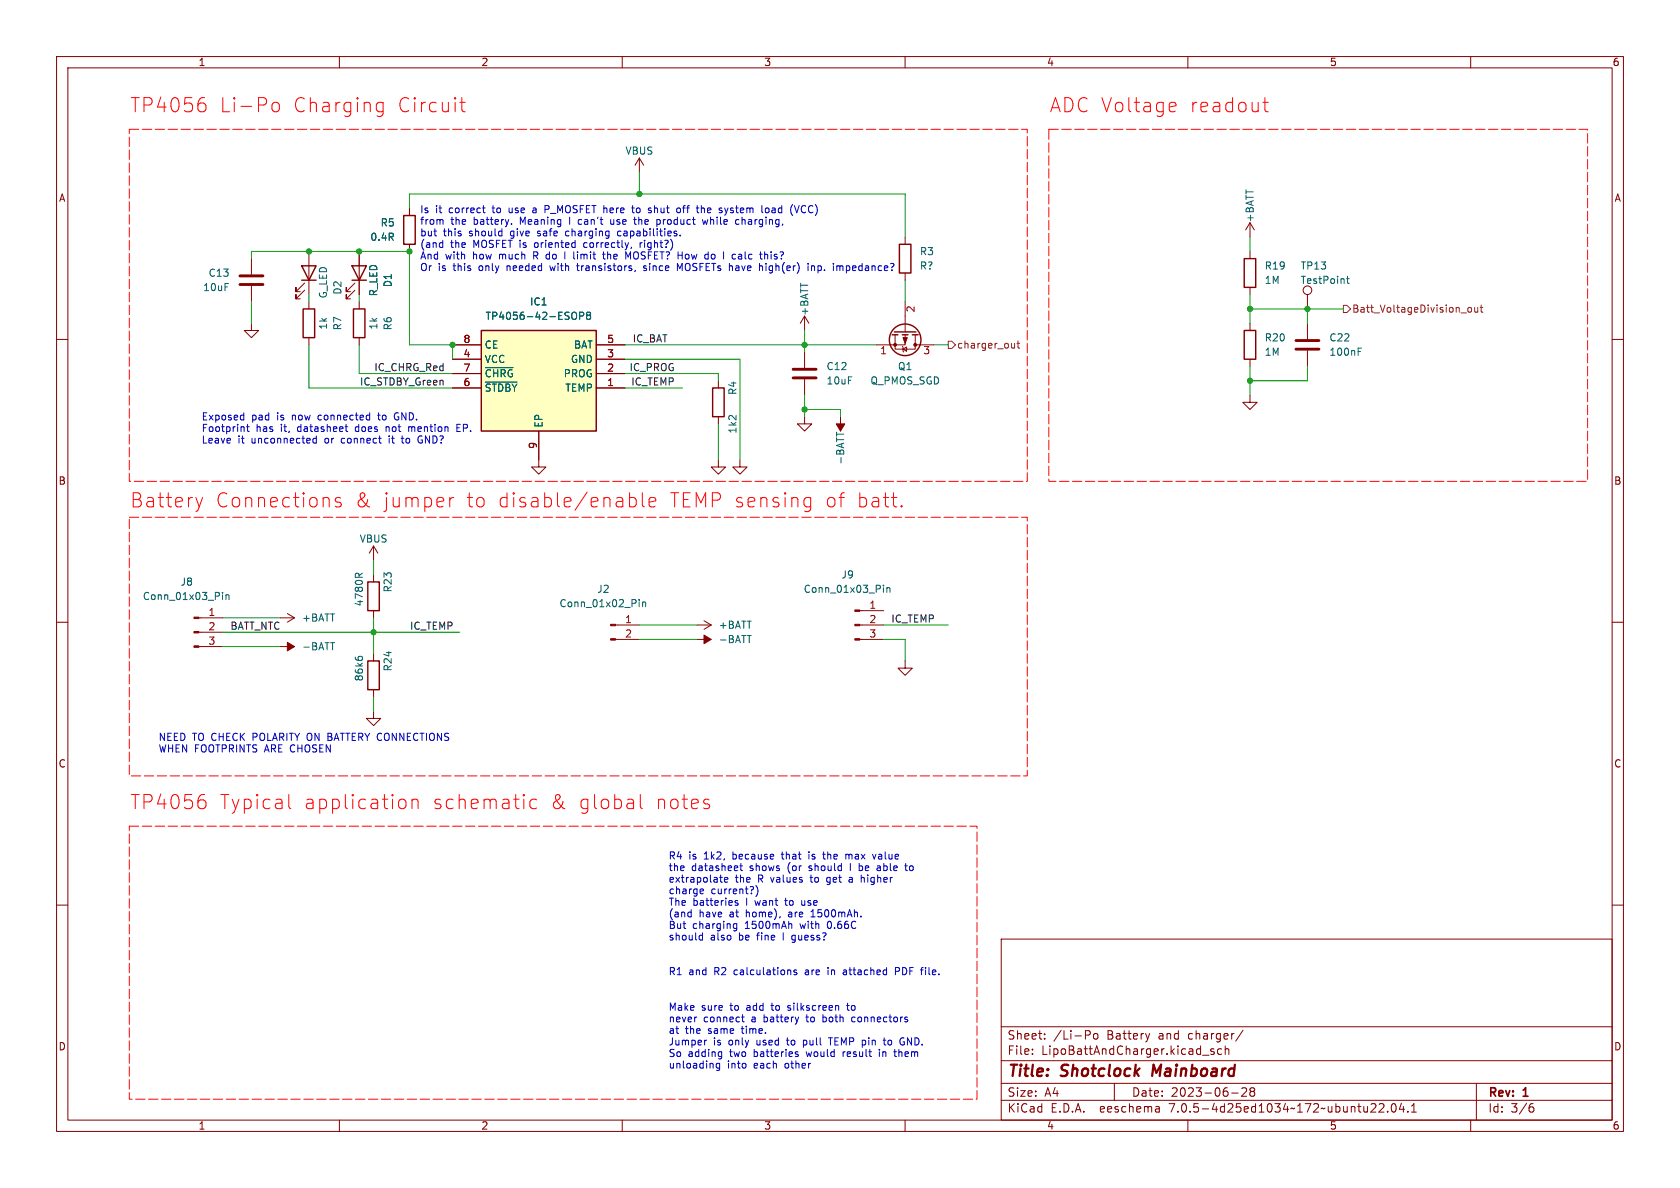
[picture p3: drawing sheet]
<svg xmlns="http://www.w3.org/2000/svg" width="297mm" height="210mm" viewBox="0 0 297 210" stroke-linecap="round" stroke-linejoin="round" font-family="sans-serif">
<g fill="none" stroke="#840000" stroke-width=".18">
<path d="M10 10h277v190h-277zM12 12h273v186h-273zM60 10v2M110 10v2M160 10v2M210 10v2M260 10v2M72.4 36.8v1.3M113 27.9l.8 1.3M113 27.9v2.6M113 27.9l-.7 1.3M221 39.4v2.5"/>
<path d="M221 39.4l-.8 1.2M221 39.4l.7 1.2M10 60h2M44.4 57.2v1.2h-1.2l1.2 1.3 1.3-1.3h-1.3M44.4 45.7v2.8M44.4 50.5v2.8M53.8 51.3l-1.5 1.5v-.7v.7h.8M53.8 50l-1.5 1.6v-.8v.8h.8M54.6 44.5v7.6M54.6 53.3v1.3M54.6 59.7v1.3M62.7 51.3l-1.5 1.5v-.7v.7h.8"/>
<path d="M62.7 50l-1.5 1.6v-.8v.8h.8M63.5 44.5v7.6M63.5 53.3v1.3M63.5 59.7v1.3M72.4 43.2v1.3M142.2 55.9l-.7 1.3M142.2 55.9v2.5M142.2 55.9l.8 1.3M158.2 59.2v2.5h3.6v-2.5M160 59.2v1.8h-5.1M160 41.9v1.3M160 48.3v1.2"/>
<path d="M160 53.3v5.4M221 44.5v1.2M221 50.8v1.3M221 57.2v1.2M231.1 52.1v2.5M231.1 57.2v2.7M285 60h2M80 68.6h5.1M80 66h5.1M80 63.5h5.1M80 61h5.1M95.2 76.2v6.4h1.3l-1.3 1.2-1.2-1.2h1.2"/>
<path d="M105.4 68.6h5.1M105.4 66h5.1M105.4 63.5h5.1M105.4 61h5.1M127 67.3v1.3M127 73.7v1.2M142.2 73.7v1.2h1.3l-1.3 1.3-1.2-1.3h1.2M142.2 62.2v2.8M142.2 67.1v2.8M148.6 73.7v2.5M159.5 61.2l.1 .1v.8l.2 .1M159.6 61.7l.7-.4v.8z"/>
<path d="M161.8 61h3.3M221 69.9v1.2h-1.3l1.3 1.3 1.2-1.3h-1.2M221 63.5v1.3M231.1 62v2.8M66 96.5l.8 1.3M66 96.5v2.6M66 96.5l-.7 1.3M127 81.3v1.3h-1.3l1.3 1.2 1.3-1.2h-1.3M130.8 81.3v1.3h-1.3l1.3 1.2 1.3-1.2h-1.3M10 110h2M35.2 109.2h4.2M35.2 114.3h4.2"/>
<path d="M35.2 111.8h4.2M49.5 109.2h2.6M49.5 114.3h2.6M50.8 108.5l1.3 .7M52.1 109.2l-1.3 .8M66 101.6v1.3M66 108v1.2M66 115.6v1.2M108.8 110.5h4.2M108.8 113h4.2M123.2 110.5h2.5M123.2 113h2.5"/>
<path d="M124.5 109.7l1.2 .8M125.7 110.5l-1.2 .8M152 110.5h4.2M152 113h4.2M152 108h4.2M160 116.8v1.3h-1.3l1.3 1.3 1.3-1.3h-1.3M285 110h2M66 125.7v1.3h-1.2l1.2 1.3 1.3-1.3h-1.3M66 121.9v1.3M10 160h2M285 160h2M177 166h108v32h-108z"/>
<path d="M60 198v2M110 198v2M160 198v2M177 194.5h108M177 191.5h108M177 187.5h108M177 181.5h108M182.5 186.3v.1M182.5 185.5v.1M184.7 183.6v.1M184.7 182.8v.1M191.9 182.2h.6l.2 .3-.1 .4-.7 .1"/>
<path d="M193.4 182.8l.2-.1 .4 .1 .1 .6-.1 .2-.4 .1-.2-.1zM197 191.5v3M203.2 182.7l-.3 1M204.5 195.6l.4 .1 .1 .9M205 196.5l-.5 .1M205 196h-.5M210 198v2M212.6 186.5h1.1M214.6 185.5l-.4-.1-.2 .2 .1 .2 .5 .2v.3h-.6M216 185.5l-.5-.1-.3 .3v.4l.2 .2h.6M216.6 185.5l.2-.1 .4 .1v.9M216.6 184.9v1.5"/>
<path d="M217.7 193.2h1.2M219.5 192.4l.6-.1 .2 .1 .1 .3-.9 1.1h.9M219.7 182.1l-1.2 2M221.2 192.9l-.2-.2 .2-.4 .5 .1 .1 .2-.3 .3M221.2 192.9l-.2 .3v.3l.2 .3 .5-.1 .1-.2-.1-.4-.2-.2M221.2 192.9h.3M242.3 196.6h.9M243.2 195.2v.5M243.8 195.2l.6-.1 .2 .1 .1 .3-1 1.1h1M245.3 196.5v.1M246.2 195.2l.1-.1a.81 .81 0 0 1 .6 .6 .81 .81 0 0 1-.3 .8l-.1 .1a.81 .81 0 0 1-.6-.6 .81 .81 0 0 1 .3-.8zM247.7 195l-.3 1.1h.9"/>
<path d="M248.1 195.6v1M248.9 196.5v.1M249.5 196.6h.9M249.5 195.5l.5-.4v1.5M260 198v2M261 191.5v6.5M270.5 195.7h.4l.3 .3-.2 .5h-.5M271 195.1l-.5 .1"/>
<circle cx="231.1" cy="51.3" r=".76"/>
</g>
<g fill="none" stroke="#006464" stroke-width=".18">
<path d="M101.4 55.2a.43 .43 0 0 1 .5 .4v.4a.43 .43 0 0 1-.5 .5M102.5 55.9l.6-.1 .1-.2-.1-.3-.6-.1v1.3M103.9 55.7l-.2-.2 .2-.3h.3l.2 .2-.2 .3M103.9 55.7l-.2 .3v.3l.2 .2 .4-.1 .1-.2v-.2l-.2-.3M103.9 55.7h.3M238 49.3h.5M238.2 48.8v1.1l.3 .2M85.8 67.5h5.6M85.8 65h4.9M147.9 76.4v.7M240.1 61.5h.6M39.3 104.7v.1"/>
<path d="M39.3 105.1v.9M39.9 105.1v.9M39.9 105.3l.2-.2 .3 .1 .1 .8M58.4 113.6h.8M62.8 101.6l.3-.3 .3 .1 .1 .2M63.4 116.1l.1-.1 .5 .1M64.1 101.3l-.6 .5M113 106v.1M113 106.4v.9M113.6 106.4v.9M113.6 106.5l.2-.1 .3 .1v.8M132.1 112.3h.7"/>
<path d="M156.2 103.4v.2M156.2 103.9v.8M156.8 103.9v.8M156.8 104l.2-.1h.3v.8"/>
</g>
<g fill="none" stroke="#840000" stroke-width=".25">
<path d="M71.4 38.1h2v5.1h-2zM53.3 47h2.6l-1.3 2.5zM53.3 49.5h2.6M53.6 54.6h2v5.1h-2zM62.2 47h2.6l-1.3 2.5zM62.2 49.5h2.6M62.5 54.6h2v5.1h-2zM85.1 58.4h20.3v17.8h-20.3zM157.7 59.2h1M158.1 58.7h3.8M159 43.2h2v5.1h-2zM159.5 59.2h1"/>
<path d="M161.3 59.2h1M220 45.7h2v5.1h-2zM220 58.4h2v5.1h-2zM126 68.6h2v5.1h-2zM65 102.9h2.1v5.1h-2.1zM65 116.8h2.1v5.1h-2.1z"/>
<circle cx="160" cy="60.1" r="2.79"/>
</g>
<g fill="#840000" stroke="#840000" stroke-width=".18">
<path d="M50.8 113.5l1.3 .8-1.3 .8z"/>
<path d="M147.8 74.9h1.6l-.8 1.3z"/>
<path d="M34.3 114.2h.9v.2h-.9z"/>
<path d="M34.3 111.6h.9v.3h-.9z"/>
<path d="M34.3 109.1h.9v.2h-.9z"/>
<path d="M151.1 112.9h.9v.3h-.9z"/>
<path d="M151.1 110.4h.9v.2h-.9z"/>
<path d="M151.1 107.8h.9v.3h-.9z"/>
<path d="M159.6 59.7h.8l-.4 1z"/>
<path d="M124.5 112.3l1.2 .7-1.2 .8z"/>
<path d="M107.9 112.9h.9v.3h-.9z"/>
<path d="M107.9 110.4h.9v.2h-.9z"/>
<circle cx="158.2" cy="61" r=".25"/>
<circle cx="161.8" cy="61" r=".25"/>
</g>
<path d="M42.4 50.3h4.1M42.4 48.8h4.1M140.2 66.8h4.1M140.2 65.3h4.1M229.1 61.7h4.1M229.1 60.2h4.1" fill="none" stroke="#840000" stroke-width=".51"/>
<path d="M85.1 58.4h20.3v17.8h-20.3z" fill="#ffffc2" stroke="#ffffc2" stroke-width=".18"/>
<path d="M237.5 54h.6l.7 .6-.7 .6h-.6zM259.6 54.5l.1-.2 .4 .2 .1 .4-.2 .2-.3 .1-.1-.1zM260.7 54.3l.1 .8 .3 .1 .1-.1M261.2 54.3v.9M261.7 54.3h.5M261.8 53.9v1.1l.4 .2M167.6 60.3h.7l.6 .7-.6 .6h-.7zM179.4 60.7v.8M179.4 61.4l-.4 .1M179.8 60.7h.5M180 60.3v1.1l.3 .1" fill="none" stroke="#725600" stroke-width=".18"/>
<g fill="none" stroke="#f00" stroke-width=".18">
<path d="M35.7 17.3h.5M35.9 18.2l.5 .5v.6l-.5 .5M48.2 18.3a.68 .68 0 0 1 .7-.2 .68 .68 0 0 1 .5 .5v.7a.68 .68 0 0 1-.7 .5 .68 .68 0 0 1-.6-.5v-.7zM66.5 19.3l.5 .5 .7-.2M67.7 18.2l-.7-.1-.5 .5M67.7 18.1v2a.68 .68 0 0 1-1 .4M81.3 18.1h.9M81.7 17.3v2.1l.1 .2 .4 .2M207.1 18.1l.7 .1 .1 .5-1.2 .2M207.8 19.6l-.7 .2M223.3 18.1h.9M223.6 17.3v2.1l.1 .2 .5 .2"/>
<path d="M34.6 87.9l.6 1.7M35.2 89.6l-.2 .6M35.8 87.9l-.6 1.7M60.2 88.1l-.6-.2-.3 .4 .1 .4 .8 .2 .1 .2-.1 .4-.2 .1-.7-.1M79.5 87.9v1.7M80.2 87.9a.64 .64 0 0 0-.7 .5M111.3 88.1l.7-.2 .5 .5v.7l-.3 .4-.2 .1-.7-.1M111.3 87.1v2.5M113.6 87.1v2.1l.3 .4M114.7 88.8l1.2-.3-.1-.4-.7-.2-.4 .4v.9l.2 .3 .2 .1 .7-.1M143.3 88.1l-.7-.2-.5 .5v.7l.3 .4 .2 .1 .7-.1M143.3 87.9v2.1a.68 .68 0 0 1-1.1 .3"/>
<path d="M148.3 87.9h1M149.3 87.1l-.5 .1M157.6 87.9h1M158 87.1v2.1l.1 .3 .5 .1M159.4 89.4l.1 .1-.1 .1M159.4 89.4l-.1 .1 .1 .1M159.4 89.4v.2M35.7 140.4h.5M35.9 141.4l.5 .5v.6l-.5 .4M51.1 140.4v2.2l.3 .3M70.9 141.3a.68 .68 0 0 1 .9 .5v.7a.68 .68 0 0 1-.9 .4M72.8 141.5a.62 .62 0 0 1 1.1 .1v1.3"/>
<path d="M72.8 141.3v1.6M94.9 141.4l-.7-.1-.5 .5v.7l.2 .3 .3 .1 .7-.1M111.7 141.3l.3 .3v1.3M112 142.8l-.2 .1M112 141.9l-.2 .1M113.2 140.4v2.2l.4 .3M124.5 141.4l.2-.1 .6 .1M124.5 142l.8 .2 .2 .4-.4 .3-.7-.1"/>
</g>
<g fill="none" stroke="#0000c2" stroke-width=".18">
<path d="M78.1 38.8l.2 .2v.7M85.3 36.8h.5M85.5 36.3v1.1l.3 .2M90.4 39.5v.2M111.7 36.8h.4M111.8 36.3l.1 1.3M112 38.8h.5M114.6 37.6h.4M115 36.8l-.4 .1 .1 .2 .3 .1M116.1 38.8v1.3M116.1 39.6l.1 .1M116.2 38.8l-.1 .1"/>
<path d="M120.1 36.8h-.3l-.2 .2 .1 .5 .4 .1M123.1 36.8h.5M123.3 36.3v1.1l.3 .2M124.2 38.8l.2 .9 .3-.6M127.2 36.8h.4M127.2 37.1l.5 .3-.1 .2h-.3M130.5 38.8h-.2l-.3 .3 .1 .4 .4 .2M134.7 36.3v1.1l.2 .2M135.5 36.8l-.2 .2v.4l.2 .2M139.8 37.2l.3 .9M140.1 36.2l-.3 .8M140.4 36.3l.5 1.3"/>
<path d="M78.1 42.9l.2 .1M78.3 42.5v1.2M78.3 43.7h-.2M88.6 40.9h.1M88.7 40.4v1.3M88.7 41.6l-.1 .1M101.3 42.9l.4 .1M101.7 42.5v1.2M101.7 43.7h-.4M106.5 44.9h.5M106.7 44.5l.1 1.2M107.5 40.9h.2"/>
<path d="M107.7 40.9v1l-.2 .2M107.7 41.6l-.2 .1M111 45.4l-.4-.9v1.3M111.5 47.4l.2 .2-.2 .2M111.5 47h.2M111.7 43.7l-.2 .2M112.3 47.8l-.1 .2M119.2 41.2l.5 .3-.1 .1-.3 .1M119.2 40.9h.4M120.2 47.5l-.4-.9v1.2M120.2 41.6v.1M124.8 44.9l.4 .1"/>
<path d="M125.2 45.7l-.4 .1M134.3 44.9h.5M134.3 46.6v1.2M134.5 45.6l.3 .2M134.8 47h-.3l-.2 .1M135.2 44.5v1.3M135.2 45v.1M142.9 46.6v.1M142.9 47v.8M147.3 46.6v.1M147.3 47v.8M147.9 47v.8"/>
<path d="M148 47l-.1 .1M42.7 73.4l.4 .1M43.1 73v1.2M43.1 74.2h-.4M43.1 75.5l.1 .8M43.6 75.4h.5M43.8 75v1.1l.3 .2M55.9 77.1v1.2M55.9 77.5h-.3l-.3 .2 .1 .6h.5M61 75.4h.5M61.2 75v1.1l.3 .2M65 73.4l.4 .1"/>
<path d="M65.4 74.2h-.4M65.4 73v1.2M66.9 77.5h.5M67.2 78.3h.2M73.9 77.4v.6M80.8 75.6h.4M81.4 75h-.6v1.3h.6M124 157.1l.3 .1 .1 .2-.6 .2M124.3 157.9l-.3 .1M127.2 155.1h.5M127.4 155.8l.3 .1M128.1 155.5l.6-.1-.1-.2-.4-.1-.1 .2v.6h.5"/>
<path d="M130.4 159.3l-.3-.1-.2 .2 .1 .2 .4 .1v.3h-.5M130.8 153.1h.5M131 152.6v1.1l.3 .2M133.1 156.8v.3M133.7 156.6a1.49 1.49 0 0 1 0 1.8M154.3 151l.3 .9M159.9 153.1h.5M160.1 152.6l.1 1.2M122.1 161.2l.1 .1M122.2 160.8v1.3M122.2 162l-.1 .1M123 179.8h.2"/>
<path d="M123.8 165.3l.4 .1M124.2 164.9v1.3M124.2 166.1l-.4 .1M129.6 163.9l.3 .2h.3M130.2 163.3v1l-.2 .3-.3-.1M130.2 163.3h-.3l-.3 .2M131.1 179.8h.5M131.3 179.4v1.1l.3 .1M137.9 162v.2M139.4 171.5l.4 .1v.7M139.6 163.3l.4 .2v.6M140.8 171.5h-.3l-.2 .1 .1 .2 .4 .1v.3h-.5"/>
<path d="M141.2 179.8l-.3 .8M147.9 177.7l.4 .2v.7M152.2 162v.1M158.3 171.7h.5M158.8 171h-.5v1.3M160.1 179.8l.3 .1M124.9 183.9l-.3 .1M127.2 188v1l-.2 .2h-.3M127.2 188h-.3l-.3 .2 .1 .6h.5M127.2 185.9l.4 .1M127.6 185.9v1.1l-.3 .2M127.6 186.7l-.4 .1"/>
<path d="M140.6 186.2l.5 .3-.2 .3-.3-.1M141.1 186l-.3-.1-.2 .2M156.1 183.9h.5M156.3 183.5l.1 1.2M158 185.9h.5M159.5 183.5a.68 .68 0 0 0-.4 .6 .68 .68 0 0 0 .4 .6M160.1 180.2l.3 .1 .1 .2-.2 .1h-.2"/>
</g>
<path d="M22.9 22.9h158.7v62.2h-158.7v-62.2M185.4 22.9h95.3v62.2h-95.3v-62.2M22.9 91.4h158.7v45.8h-158.7v-45.8M22.9 146.1h149.8v48.2h-149.8v-48.2" fill="none" stroke="#f00" stroke-width=".18" stroke-dasharray="1.7 .6"/>
<g fill="none" stroke="#009600" stroke-width=".18">
<path d="M72.4 36.8v-2.5h87.6v7.6M113 30.5v3.8M44.4 45.7v-1.2h28v16.5h7.6v2.5M44.4 53.3v3.9M54.6 52.1v1.2M63.5 52.1v1.2M142.2 58.4v3.8M160 49.5v3.8M221 41.9v2.6M221 52.1v5.1M221 54.6h16.5M231.1 54.6v2.6"/>
<path d="M54.6 61v7.6h25.4M63.5 61v5h16.5M110.5 66h16.5v1.3M110.5 68.6h10.1M110.5 63.5h20.3v17.8M110.5 61h44.4M127 74.9v6.4M142.2 72.4h6.4v1.3M142.2 69.9v3.8M165.1 61h2.5M221 64.8v5.1M231.1 64.8v2.5h-10.1"/>
<path d="M66 99.1v2.5M39.4 114.3h10.1M39.4 109.2h10.1M39.4 111.8h41.9M66 109.2v6.4M113 113h10.2M113 110.5h10.2M156.2 113h3.8v3.8M156.2 110.5h11.4M66 123.2v2.5"/>
</g>
<g fill="#009600" stroke="#009600" stroke-width=".18">
<circle cx="142.2" cy="61" r=".46"/>
<circle cx="142.2" cy="72.4" r=".46"/>
<circle cx="113" cy="34.3" r=".46"/>
<circle cx="63.5" cy="44.5" r=".46"/>
<circle cx="54.6" cy="44.5" r=".46"/>
<circle cx="72.4" cy="44.5" r=".46"/>
<circle cx="80" cy="61" r=".46"/>
<circle cx="66" cy="111.8" r=".46"/>
<circle cx="221" cy="54.6" r=".46"/>
<circle cx="221" cy="67.3" r=".46"/>
<circle cx="231.1" cy="54.6" r=".46"/>
</g>
<g font-size="3.5" fill="#f00">
<text x="22.9" y="20.1">TP4056</text>
<text x="38.6" y="20.1">Li-Po</text>
<text x="51.4" y="20.1">Charging</text>
<text x="69.8" y="20.1">Circuit</text>
<text x="185.4" y="20.1">ADC Voltage</text>
<text x="209.9" y="20.1">readout</text>
<text x="22.9" y="89.9">Battery</text>
<text x="37.9" y="89.9">Connections</text>
<text x="62.4" y="89.9">&amp;</text>
<text x="67.3" y="89.9">jumper</text>
<text x="81.8" y="89.9">to</text>
<text x="87.3" y="89.9">disable/enable</text>
<text x="117.5" y="89.9">TEMP sensing</text>
<text x="144.8" y="89.9">of</text>
<text x="150.2" y="89.9">batt.</text>
<text x="22.9" y="143.3">TP4056</text>
<text x="38.6" y="143.3">Typical</text>
<text x="53.3" y="143.3">application</text>
<text x="76" y="143.3">schematic</text>
<text x="96.7" y="143.3">&amp;</text>
<text x="101.6" y="143.3">global</text>
<text x="115" y="143.3">notes</text>
</g>
<g font-size="2.8" fill="#840000">
<text x="178" y="190.8">Title:</text>
<text x="187.5" y="190.8">Shotclock</text>
<text x="204.2" y="190.8">Mainboard</text>
</g>
<g font-size="2.1" fill="#840000">
<text x="178" y="183.9">Sheet:</text>
<text x="186.2" y="183.9">/Li-Po</text>
<text x="195.6" y="183.9">Battery</text>
<text x="204.7" y="183.9">and</text>
<text x="210" y="183.9">charger/</text>
<text x="178" y="186.6">File:</text>
<text x="184" y="186.6">LipoBattAndCharger.kicad_sch</text>
<text x="178" y="196.8">KiCad</text>
<text x="178" y="194">Size:</text>
<text x="184.6" y="194">A4</text>
<text x="185.7" y="196.8">E.D.A.</text>
<text x="194.4" y="196.8">eeschema</text>
<text x="200" y="194">Date:</text>
<text x="206.7" y="196.8">7.0.5-4d25ed1034~172~ubuntu22.04.1</text>
<text x="206.9" y="194">2023-06-28</text>
<text x="263" y="194.2">Rev:</text>
<text x="263" y="196.8">Id:</text>
<text x="267" y="196.8">3/6</text>
<text x="269.2" y="194.2">1</text>
</g>
<g font-size="1.8" fill="#840000">
<text x="35" y="11.8">1</text>
<text x="85" y="11.8">2</text>
<text x="135" y="11.8">3</text>
<text x="185" y="11.8">4</text>
<text x="235" y="11.8">5</text>
<text x="285" y="11.8">6</text>
<text x="10.4" y="35.8">A</text>
<text x="285.4" y="35.8">A</text>
<text x="10.3" y="85.8">B</text>
<text x="285.3" y="85.8">B</text>
<text x="10.3" y="135.8">C</text>
<text x="285.3" y="135.8">C</text>
<text x="10.3" y="185.8">D</text>
<text x="285.3" y="185.8">D</text>
<text x="35" y="199.8">1</text>
<text x="85" y="199.8">2</text>
<text x="135" y="199.8">3</text>
<text x="185" y="199.8">4</text>
<text x="235" y="199.8">5</text>
<text x="285" y="199.8">6</text>
</g>
<g font-size="1.8" fill="#006464">
<text x="110.5" y="27.5">VBUS</text>
<text x="67.2" y="40.2">R5</text>
<text x="221.8" y="39.4" transform="rotate(-90 221.8 39.4)">+BATT</text>
<text x="65.4" y="42.7">0.4R</text>
<text x="162.6" y="45.3">R3</text>
<text x="162.6" y="47.8">R?</text>
<text x="223.5" y="47.8">R19</text>
<text x="229.9" y="47.8">TP13</text>
<text x="35.8" y="51.6">10uF</text>
<text x="36.8" y="49.1">C13</text>
<text x="58" y="52.8" transform="rotate(-90 58 52.8)">G_LED</text>
<text x="60.5" y="52.1" transform="rotate(-90 60.5 52.1)">D2</text>
<text x="66.9" y="52.4" transform="rotate(-90 66.9 52.4)">R_LED</text>
<text x="69.4" y="50.8" transform="rotate(-90 69.4 50.8)">D1</text>
<text x="223.5" y="50.4">1M</text>
<text x="229.9" y="50.4">TestPoint</text>
<text x="58" y="58.3" transform="rotate(-90 58 58.3)">1k</text>
<text x="60.5" y="58.5" transform="rotate(-90 60.5 58.5)">R7</text>
<text x="66.9" y="58.3" transform="rotate(-90 66.9 58.3)">1k</text>
<text x="69.4" y="58.5" transform="rotate(-90 69.4 58.5)">R6</text>
<text x="85.8" y="56.7">TP4056-42-ESOP8</text>
<text x="93.6" y="54.2">IC1</text>
<text x="143.1" y="55.9" transform="rotate(-90 143.1 55.9)">+BATT</text>
<text x="85.6" y="64.3">VCC</text>
<text x="85.6" y="61.8">CE</text>
<text x="100.9" y="64.3">GND</text>
<text x="101.4" y="61.8">BAT</text>
<text x="146.1" y="65.6">C12</text>
<text x="158.7" y="65.6">Q1</text>
<text x="223.5" y="60.5">R20</text>
<text x="223.5" y="63.1">1M</text>
<text x="235" y="60.5">C22</text>
<text x="235" y="63.1">100nF</text>
<text x="85.6" y="69.4">~{STDBY}</text>
<text x="85.6" y="66.9">~{CHRG}</text>
<text x="99.6" y="66.9">PROG</text>
<text x="99.9" y="69.4">TEMP</text>
<text x="130.4" y="69.9" transform="rotate(-90 130.4 69.9)">R4</text>
<text x="146.1" y="68.1">10uF</text>
<text x="153.8" y="68.1">Q_PMOS_SGD</text>
<text x="96.1" y="75.7" transform="rotate(-90 96.1 75.7)">EP</text>
<text x="130.4" y="76.7" transform="rotate(-90 130.4 76.7)">1k2</text>
<text x="149.4" y="82.2" transform="rotate(-90 149.4 82.2)">-BATT</text>
<text x="63.5" y="96.1">VBUS</text>
<text x="25.2" y="106.2">Conn_01x03_Pin</text>
<text x="31.9" y="103.7">J8</text>
<text x="64.3" y="107.3" transform="rotate(-90 64.3 107.3)">4780R</text>
<text x="69.4" y="104.8" transform="rotate(-90 69.4 104.8)">R23</text>
<text x="98.8" y="107.5">Conn_01x02_Pin</text>
<text x="105.5" y="105">J2</text>
<text x="142" y="105">Conn_01x03_Pin</text>
<text x="148.7" y="102.4">J9</text>
<text x="53.3" y="110">+BATT</text>
<text x="127" y="111.3">+BATT</text>
<text x="127" y="113.9">-BATT</text>
<text x="53.3" y="115.1">-BATT</text>
<text x="69.4" y="118.7" transform="rotate(-90 69.4 118.7)">R24</text>
<text x="64.3" y="120.5" transform="rotate(-90 64.3 120.5)">86k6</text>
</g>
<g font-size="1.8" fill="#0000c2">
<text x="74.2" y="37.8">Is</text>
<text x="74.2" y="39.8">from</text>
<text x="74.2" y="41.9">but</text>
<text x="76.9" y="37.8">it</text>
<text x="78.3" y="41.9">this</text>
<text x="79.3" y="37.8">correct</text>
<text x="79.6" y="39.8">the</text>
<text x="82.9" y="41.9">should</text>
<text x="83.7" y="39.8">battery.</text>
<text x="87.1" y="37.8">to</text>
<text x="90.1" y="37.8">use</text>
<text x="90.3" y="41.9">give</text>
<text x="92" y="39.8">Meaning</text>
<text x="94.5" y="37.8">a</text>
<text x="95.2" y="41.9">safe</text>
<text x="96.7" y="37.8">P_MOSFET here</text>
<text x="100.3" y="41.9">charging</text>
<text x="100.8" y="39.8">I can't</text>
<text x="108.3" y="39.8">use</text>
<text x="109.6" y="41.9">capabilities.</text>
<text x="112.4" y="37.8">to</text>
<text x="112.7" y="39.8">the</text>
<text x="115.4" y="37.8">shut</text>
<text x="116.7" y="39.8">product</text>
<text x="120.6" y="37.8">off</text>
<text x="124.3" y="37.8">the</text>
<text x="125" y="39.8">while</text>
<text x="128.3" y="37.8">system</text>
<text x="131" y="39.8">charging,</text>
<text x="135.9" y="37.8">load</text>
<text x="141.1" y="37.8">(VCC)</text>
<text x="74.2" y="43.9">(and</text>
<text x="74.2" y="46">And</text>
<text x="74.2" y="48">Or</text>
<text x="77.4" y="48">is</text>
<text x="78.7" y="46">with</text>
<text x="79.6" y="43.9">the</text>
<text x="80.1" y="48">this</text>
<text x="83.6" y="46">how</text>
<text x="83.6" y="43.9">MOSFET is</text>
<text x="84.7" y="48">only</text>
<text x="88.3" y="46">much</text>
<text x="89.7" y="48">needed</text>
<text x="94.5" y="46">R do</text>
<text x="94.6" y="43.9">oriented</text>
<text x="97.6" y="48">with</text>
<text x="100.2" y="46">I limit</text>
<text x="102.5" y="48">transistors,</text>
<text x="103.5" y="43.9">correctly,</text>
<text x="107.3" y="46">the</text>
<text x="111.4" y="46">MOSFET? How</text>
<text x="113.5" y="43.9">right?)</text>
<text x="114.3" y="48">since</text>
<text x="120.4" y="48">MOSFETs have</text>
<text x="125.6" y="46">do</text>
<text x="129" y="46">I calc</text>
<text x="135.1" y="48">high(er)</text>
<text x="135.8" y="46">this?</text>
<text x="143.9" y="48">inp.</text>
<text x="148.5" y="48">impedance?</text>
<text x="35.6" y="74.4">Exposed</text>
<text x="35.6" y="76.4">Footprint</text>
<text x="44.4" y="74.4">pad</text>
<text x="45.2" y="76.4">has</text>
<text x="48.9" y="74.4">is</text>
<text x="49.6" y="76.4">it,</text>
<text x="51.7" y="74.4">now</text>
<text x="52.6" y="76.4">datasheet</text>
<text x="56.4" y="74.4">connected</text>
<text x="63" y="76.4">does</text>
<text x="67.2" y="74.4">to</text>
<text x="68.5" y="76.4">not</text>
<text x="70.1" y="74.4">GND.</text>
<text x="72.6" y="76.4">mention</text>
<text x="81.3" y="76.4">EP.</text>
<text x="35.6" y="78.5">Leave</text>
<text x="42" y="78.5">it</text>
<text x="44.4" y="78.5">unconnected</text>
<text x="57.5" y="78.5">or</text>
<text x="60.5" y="78.5">connect</text>
<text x="69" y="78.5">it</text>
<text x="71.5" y="78.5">to</text>
<text x="74.4" y="78.5">GND?</text>
<text x="27.9" y="131.1">NEED TO CHECK POLARITY ON BATTERY CONNECTIONS</text>
<text x="27.9" y="133.1">WHEN FOOTPRINTS ARE CHOSEN</text>
<text x="118.1" y="152">R4</text>
<text x="118.1" y="154.1">the</text>
<text x="121.7" y="152">is</text>
<text x="122.2" y="154.1">datasheet</text>
<text x="124.4" y="152">1k2,</text>
<text x="129.6" y="152">because</text>
<text x="132.5" y="154.1">shows</text>
<text x="138.4" y="152">that</text>
<text x="139.3" y="154.1">(or</text>
<text x="143.2" y="154.1">should</text>
<text x="143.2" y="152">is</text>
<text x="146" y="152">the</text>
<text x="150" y="152">max</text>
<text x="150.6" y="154.1">I be</text>
<text x="155" y="152">value</text>
<text x="155.6" y="154.1">able</text>
<text x="160.7" y="154.1">to</text>
<text x="118.1" y="156.1">extrapolate</text>
<text x="118.1" y="158.2">charge</text>
<text x="118.1" y="160.2">The</text>
<text x="122.4" y="160.2">batteries</text>
<text x="125.6" y="158.2">current?)</text>
<text x="129.9" y="156.1">the</text>
<text x="131.9" y="160.2">I want</text>
<text x="134" y="156.1">R values</text>
<text x="139" y="160.2">to</text>
<text x="142" y="160.2">use</text>
<text x="143.5" y="156.1">to</text>
<text x="146.4" y="156.1">get</text>
<text x="150.5" y="156.1">a</text>
<text x="152.7" y="156.1">higher</text>
<text x="118.1" y="162.2">(and</text>
<text x="118.1" y="164.3">But</text>
<text x="118.1" y="166.3">should</text>
<text x="122.3" y="164.3">charging</text>
<text x="123.5" y="162.2">have</text>
<text x="125.5" y="166.3">also</text>
<text x="128.9" y="162.2">at</text>
<text x="130.6" y="166.3">be</text>
<text x="131.7" y="164.3">1500mAh</text>
<text x="131.9" y="162.2">home),</text>
<text x="133.9" y="166.3">fine</text>
<text x="138.6" y="166.3">I guess?</text>
<text x="139.5" y="162.2">are</text>
<text x="141.5" y="164.3">with</text>
<text x="143.7" y="162.2">1500mAh.</text>
<text x="146.4" y="164.3">0.66C</text>
<text x="118.1" y="172.5">R1</text>
<text x="121.7" y="172.5">and</text>
<text x="126.2" y="172.5">R2</text>
<text x="129.8" y="172.5">calculations</text>
<text x="142.5" y="172.5">are</text>
<text x="146.6" y="172.5">in</text>
<text x="149.5" y="172.5">attached</text>
<text x="158.8" y="172.5">PDF file.</text>
<text x="118.1" y="178.8">Make</text>
<text x="123.9" y="178.8">sure</text>
<text x="129.1" y="178.8">to</text>
<text x="132" y="178.8">add</text>
<text x="136.6" y="178.8">to</text>
<text x="139.5" y="178.8">silkscreen</text>
<text x="150.2" y="178.8">to</text>
<text x="118.1" y="180.8">never</text>
<text x="118.1" y="182.8">at</text>
<text x="118.1" y="184.9">Jumper</text>
<text x="121.1" y="182.8">the</text>
<text x="124.3" y="180.8">connect</text>
<text x="125.1" y="182.8">same</text>
<text x="126" y="184.9">is</text>
<text x="128.8" y="184.9">only</text>
<text x="131.2" y="182.8">time.</text>
<text x="132.8" y="180.8">a</text>
<text x="133.8" y="184.9">used</text>
<text x="135.1" y="180.8">battery</text>
<text x="139.3" y="184.9">to</text>
<text x="142.3" y="184.9">pull</text>
<text x="142.7" y="180.8">to</text>
<text x="145.7" y="180.8">both</text>
<text x="147" y="184.9">TEMP pin</text>
<text x="151" y="180.8">connectors</text>
<text x="156.9" y="184.9">to</text>
<text x="159.9" y="184.9">GND.</text>
<text x="118.1" y="186.9">So</text>
<text x="118.1" y="189">unloading</text>
<text x="121.6" y="186.9">adding</text>
<text x="128.5" y="189">into</text>
<text x="129" y="186.9">two</text>
<text x="133.2" y="189">each</text>
<text x="133.3" y="186.9">batteries</text>
<text x="138.8" y="189">other</text>
<text x="142.7" y="186.9">would</text>
<text x="149.3" y="186.9">result</text>
<text x="155.8" y="186.9">in</text>
<text x="158.7" y="186.9">them</text>
</g>
<g font-size="1.8" fill="#a90000">
<text x="161.9" y="55.3" transform="rotate(-90 161.9 55.3)">2</text>
<text x="81.9" y="63.2">4</text>
<text x="81.9" y="65.8">7</text>
<text x="81.9" y="60.7">8</text>
<text x="107.3" y="65.8">2</text>
<text x="107.3" y="63.2">3</text>
<text x="107.3" y="60.7">5</text>
<text x="155.5" y="62.9">1</text>
<text x="163.2" y="62.9">3</text>
<text x="81.9" y="68.3">6</text>
<text x="107.3" y="68.3">1</text>
<text x="95" y="79.4" transform="rotate(-90 95 79.4)">9</text>
<text x="153.6" y="107.7">1</text>
<text x="36.8" y="109">1</text>
<text x="36.8" y="111.5">2</text>
<text x="110.5" y="110.2">1</text>
<text x="110.5" y="112.8">2</text>
<text x="153.6" y="110.2">2</text>
<text x="153.6" y="112.8">3</text>
<text x="36.8" y="114">3</text>
</g>
<g font-size="1.8" fill="#725600">
<text x="239" y="55.4">Batt_VoltageDivision_out</text>
<text x="169.1" y="61.8">charger_out</text>
</g>
<g font-size="1.8" fill="#0f0f0f">
<text x="66.2" y="65.7">IC_CHRG_Red</text>
<text x="111.3" y="65.7">IC_PROG</text>
<text x="111.8" y="60.6">IC_BAT</text>
<text x="63.6" y="68.2">IC_STDBY_Green</text>
<text x="111.6" y="68.2">IC_TEMP</text>
<text x="40.6" y="111.4">BATT_NTC</text>
<text x="72.4" y="111.4">IC_TEMP</text>
<text x="157.5" y="110.1">IC_TEMP</text>
</g>
</svg>
